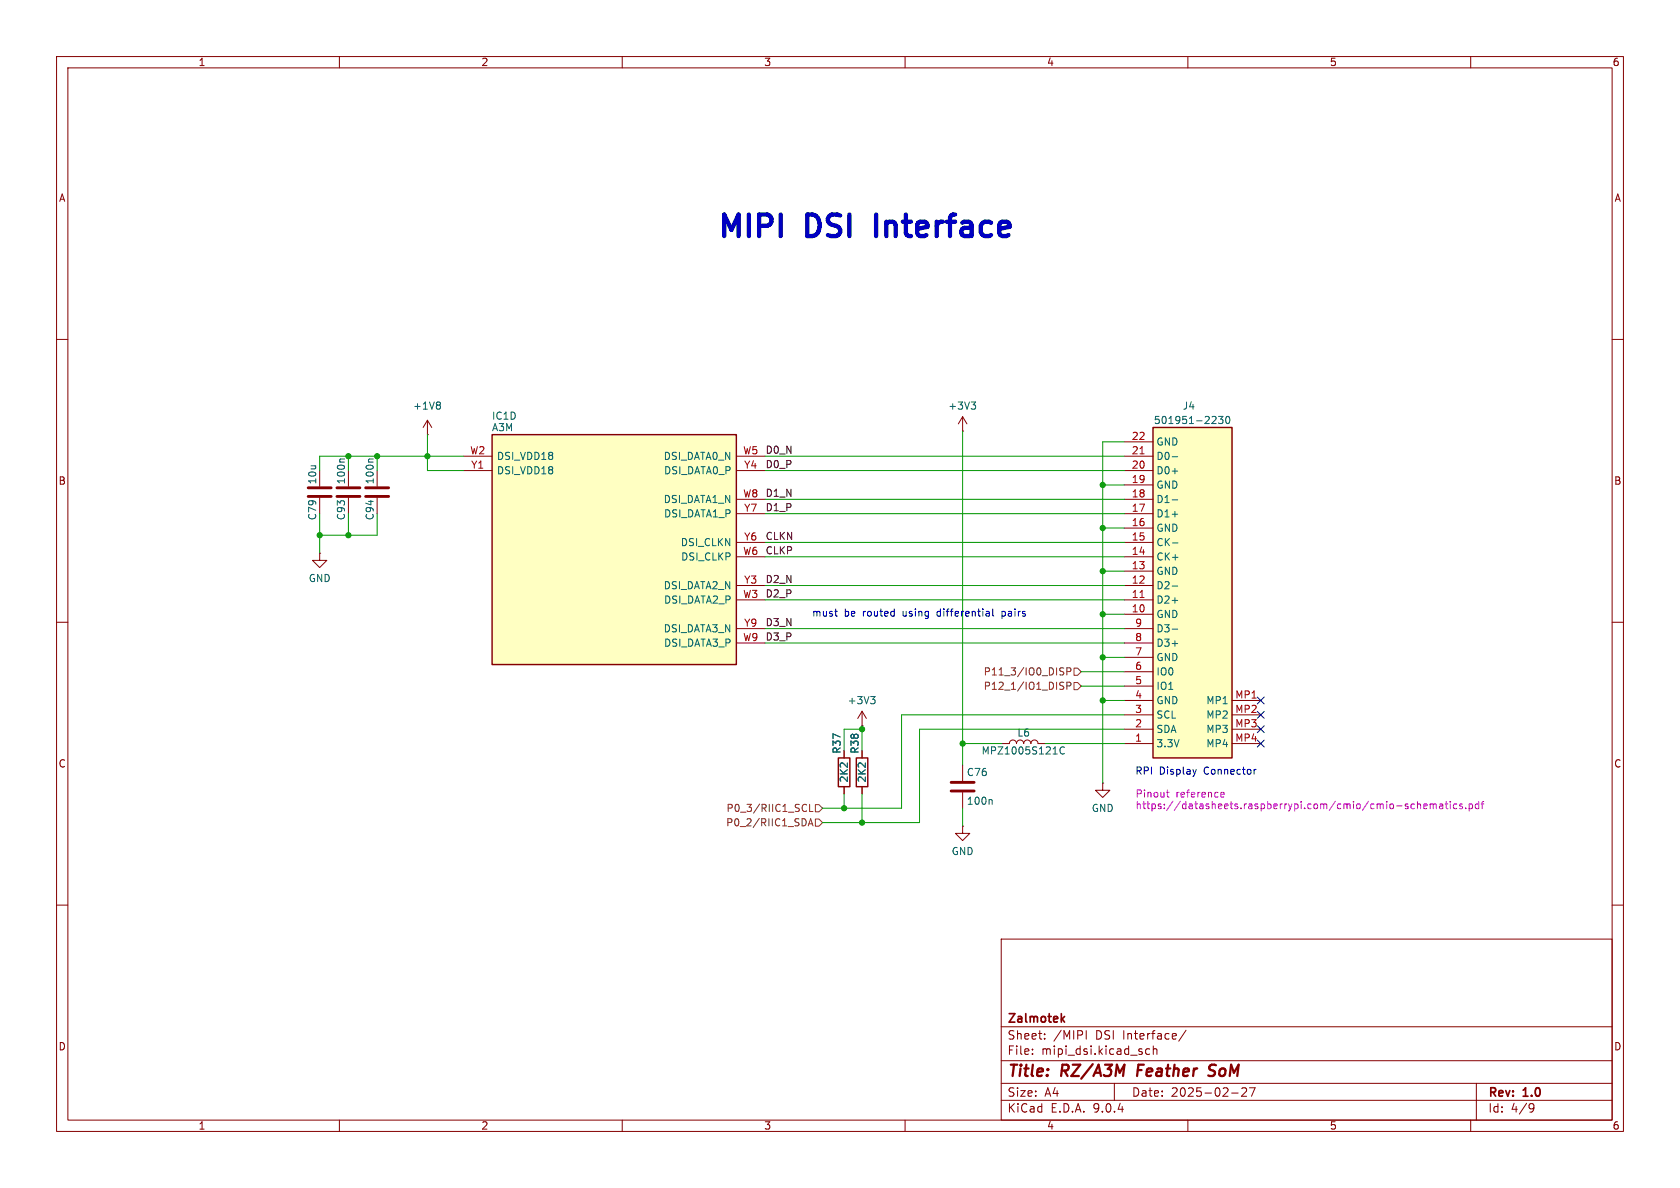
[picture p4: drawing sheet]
<svg xmlns="http://www.w3.org/2000/svg" width="297mm" height="210mm" viewBox="0 0 297 210" stroke-linecap="round" stroke-linejoin="round" font-family="sans-serif">
<g fill="none" stroke="#840000" stroke-width=".18">
<path d="M10 10h277v190h-277zM12 12h273v186h-273zM60 10v2M110 10v2M160 10v2M210 10v2M260 10v2M10 60h2M170.2 76.2h.1M170.2 73.7v2.5M170.2 73.7l-.8 1.2M170.2 73.7l.7 1.2"/>
<path d="M285 60h2M56.5 97.8v1.3h1.3l-1.3 1.2-1.3-1.2h1.3M56.5 97.8h.1M66.7 88v2.8M10 110h2M285 110h2M170.2 135.3v2.7M177.2 131.4h1.2a.64 .64 0 0 1 .7-.6 .64 .64 0 0 1 .6 .6 .64 .64 0 0 1 .6-.6 .64 .64 0 0 1 .7 .6 .64 .64 0 0 1 .6-.6 .64 .64 0 0 1 .6 .6 .64 .64 0 0 1 .7-.6 .64 .64 0 0 1 .6 .6h1.3M194.9 138.4v1.3h1.3l-1.3 1.3-1.2-1.3h1.2M194.9 138.4h.1M170.2 146.1v1.2h1.2l-1.2 1.3-1.3-1.3h1.3M170.2 146.1h.1"/>
<path d="M170.2 140.1v2.8M10 160h2M177 166h108v32h-108zM285 160h2M60 198v2M110 198v2M160 198v2M177 194.5h108M177 191.5h108M177 187.5h108M177 181.5h108M182.5 186.3v.1"/>
<path d="M182.5 185.5v.1M184.7 183.6v.1M184.7 182.8v.1M192 182.2v1.5M197 191.5v3M203.2 185.5l-.4-.1-.3 .3v.4l.2 .2h.5M203.9 185.5l.2-.1 .4 .1v.9M203.9 184.9v1.5M209.7 182.1l-1.3 2M210 198v2M217.7 193.2h1.2M219.5 192.4l.6-.1 .2 .1 .1 .3-.9 1.1h.9"/>
<path d="M220.9 192.3h1l-.7 1.5M260 198v2M261 191.5v6.5M270.6 195.1l.5 .1a.99 .99 0 0 1-.4 1.4h-.2M271.2 195.7l-.3 .3h-.3"/>
</g>
<path d="M201.3 188.2l-.3 2M214.7 190a.85 .85 0 0 1-1.1 .1M214.7 188.2l-.7 .1a.46 .46 0 0 0-.2 .5 .46 .46 0 0 0 .3 .4l.5 .2" fill="none" stroke="#840000" stroke-width=".4"/>
<path d="M188.2 179.7l-.6 .6M187.8 180.1l.4 .6" fill="none" stroke="#840000" stroke-width=".3"/>
<path d="M64.6 86.2h4.1M64.6 87.8h4.1M168.1 138.3h4.1M168.1 139.8h4.1" fill="none" stroke="#840000" stroke-width=".51"/>
<path d="M171.7 71.1h.8l-.4 .4M172.2 71.5l.3 .3v.3l-.3 .2M66 81.1h-.7l-.2 .2M188.2 132.1a.6 .6 0 0 0-.9 .5 .6 .6 0 0 0 .6 .7l.3-.1M175.2 141.3l.2 .2v.7" fill="none" stroke="#006464" stroke-width=".18"/>
<path d="M203.8 75.6h14v58.4h-14z" fill="#ffffc2"/>
<path d="M203.8 75.6h14v58.4h-14zM148.2 134h2v5.1h-2zM151.4 134h2v5.1h-2z" fill="none" stroke="#840000" stroke-width=".25"/>
<g fill="none" stroke="#840000" stroke-width=".18">
<path d="M75.6 76.8h.1M75.6 74.3l-.8 1.3M75.6 74.3l.7 1.3M75.6 74.3v2.5M198.8 78.1h5M198.8 98.4h5M198.8 95.9h5M198.8 93.3h5M198.8 90.8h5M198.8 88.3h5M198.8 85.7h5M198.8 83.2h5"/>
<path d="M198.8 80.6h5M198.8 118.7h5M198.8 116.2h5M198.8 113.7h5M198.8 111.1h5M198.8 108.6h5M198.8 106h5M198.8 103.5h5M198.8 101h5M149.2 132.7v1.3M149.2 139.1v1.2M152.4 128.3h.1"/>
<path d="M152.4 125.7v2.6M152.4 132.7v1.3M152.4 139.1v1.2M152.4 125.7l-.8 1.3M152.4 125.7l.8 1.3M198.8 131.4h5M198.8 128.9h5M198.8 126.4h5M198.8 123.8h5M198.8 121.3h5M217.8 131.4h5.1M217.8 128.9h5.1"/>
<path d="M217.8 126.4h5.1M217.8 123.8h5.1"/>
</g>
<g fill="none" stroke="#006464" stroke-width=".18">
<path d="M77.6 71.1l.3 .2-.3 .3 .3 .3v.2l-.3 .2M214.8 73.6l.2 .2-.1 .3-.7 .8h.8M215.4 73.6h.8l-.4 .5 .3 .1v.6l-.1 .1-.6-.1M216.8 73.7l.2-.1a.68 .68 0 0 1 .4 .6 .68 .68 0 0 1-.4 .7l-.2-.1-.1-.4zM207.2 90.9h1M207.2 88.4h1M207.2 83.3h1M207.2 80.7h1M207.3 96h1M207.2 113.8h1M207.2 111.2h1M207.2 106.1h1"/>
<path d="M207.2 103.6h1M153.9 123.1h.8l-.4 .5M154.5 123.6l.2 .3v.3l-.2 .2"/>
</g>
<path d="M201.5 80.2h.8M201.5 105.6h.8" fill="none" stroke="#a90000" stroke-width=".18"/>
<path d="M87 76.8h43.2v40.7h-43.2z" fill="#ffffc2"/>
<path d="M87 76.8h43.2v40.7h-43.2z" fill="none" stroke="#840000" stroke-width=".25"/>
<g fill="none" stroke="#840000" stroke-width=".18">
<path d="M56.5 88v2.8M61.6 88v2.8M81.9 80.6h5.1M81.9 83.2h5.1M130.2 80.6h5.1M130.2 83.2h5.1M130.2 88.3h5.1M130.2 90.8h5.1M130.2 95.9h5.1M130.2 98.4h5.1M130.2 103.5h5.1M130.2 106h5.1"/>
<path d="M130.2 111.1h5.1M130.2 113.7h5.1M149.2 132.7v1.3M149.2 139.1v1.2M152.4 132.7v1.3M152.4 139.1v1.2"/>
</g>
<path d="M54.5 86.2h4M54.5 87.8h4M59.6 86.2h4M59.6 87.8h4" fill="none" stroke="#840000" stroke-width=".51"/>
<path d="M60.9 81.1h-.7l-.1 .2" fill="none" stroke="#006464" stroke-width=".18"/>
<g fill="none" stroke="#725600" stroke-width=".18">
<path d="M187.8 118.7l.3 .3-.3 .3M187.9 118.1h.2M188.6 118.7h.6l.1-.2v-.3l-.7-.1v1.2M189.9 118.1h.6l.6 .6-.6 .7h-.6zM187.8 121.3l.3 .2-.3 .4M187.9 120.6l.2 .1M188.6 121.3l.6-.1 .1-.2v-.3l-.7-.1v1.3M189.9 120.7h.6l.6 .6-.6 .6h-.6zM142.3 142.2l.3 .1M142.6 143.3l-.3 .2M142.9 146l.4-1.3 .4 1.3M143 145.6h.6"/>
<path d="M143.1 142.2v1.3h.6M144.1 142.2h.7l.6 .7-.6 .6h-.7zM144.1 144.8h.7l.6 .6-.6 .7h-.7z"/>
</g>
<g fill="none" stroke="#009600" stroke-width=".18">
<path d="M75.6 76.8v6.4h6.3M170.2 76.2v59.1M198.8 78.1h-3.9v60.3M56.5 90.8v7M61.6 80.6v2.6M61.6 90.8v3.8M66.7 90.8v3.8h-10.2M66.7 80.6v2.6M81.9 80.6h-25.4v2.6M135.3 98.4h63.5M135.3 95.9h63.5M135.3 90.8h63.5"/>
<path d="M135.3 80.6h63.5M135.3 83.2h63.5M135.3 88.3h63.5M194.9 93.3h3.9M194.9 85.7h3.9M135.3 113.7h63.5M135.3 103.5h63.5M135.3 106h63.5M135.3 111.1h63.5M191.1 118.7h7.7M194.9 101h3.9M194.9 116.2h3.9"/>
<path d="M194.9 108.6h3.9M152.4 128.9h-3.2v3.8M152.4 128.3v4.4M170.2 131.4h7M184.8 131.4h14M191.1 121.3h7.7M194.9 123.8h3.9M198.8 126.4h-39.4v16.5h-14M198.8 128.9h-36.2v16.5h-17.2M149.2 140.3v2.6M152.4 140.3v5.1M170.2 142.9v3.2"/>
</g>
<path d="M222.3 123.2l1.2 1.2M222.3 130.8l1.2 1.3M222.3 125.8l1.2 1.2M222.3 128.3l1.2 1.2M223.5 123.2l-1.2 1.2M223.5 130.8l-1.2 1.3M223.5 125.8l-1.2 1.2M223.5 128.3l-1.2 1.2" fill="none" stroke="#000084" stroke-width=".18"/>
<path d="M147.6 108.1h.4M147.8 108.9h.2M174.7 108.1l.2 .1v.7M174.9 108.9h-.4M174.9 108.4h-.4M175.5 107.6v1.1l.2 .2M177.1 108.1v1.2M177.1 108.9h.2M177.3 108.1h-.2M211.5 136l-.3 .9M222.1 136l-.4 .2" fill="none" stroke="#0000c2" stroke-width=".18"/>
<g fill="none" stroke="#c200c2" stroke-width=".18">
<path d="M206.4 139.6v1.1l.3 .2M206.2 140.1h.5M215.9 140.1h.3l.2 .3-.6 .1M215.9 140.9h.5M250 142.2l-.3-.1-.3 .3 .2 .5h.4M250.6 142.2l.2-.1 .3 .1v.8M250.6 141.7v1.3M251.7 142.5l.6-.1-.1-.2-.3-.1-.2 .2v.6h.5M252.8 142.2l.4-.1 .2 .2M252.8 142.1v.9M253.4 142.3l.2-.2 .3 .1v.8M253.4 142.3v.7"/>
<path d="M254.5 142.2h.5l.1 .8M255.1 142.4l-.5 .1-.1 .2 .1 .3 .5-.1M255.5 142.1h.5M255.7 141.7v1.1l.3 .2M256.4 141.7v.1M256.4 142.1v.9M257.5 142.2l-.3-.1-.3 .3 .2 .5h.4M258.5 142.2l-.3-.1-.2 .2 .1 .2 .4 .1v.3h-.5M259.1 142.8v.2M259.7 142.2l.4-.1 .2 .3-.1 .5h-.5M259.7 142.1v1.3M261.4 142.2l-.3-.1-.3 .3 .1 .5h.5"/>
<path d="M261.4 141.7v1.3M261.8 142.1h.5M262.3 141.7l-.3 .2v1.1"/>
</g>
<g fill="#009600" stroke="#009600" stroke-width=".18">
<circle cx="152.4" cy="128.9" r=".46"/>
<circle cx="194.9" cy="123.8" r=".46"/>
<circle cx="149.2" cy="142.9" r=".46"/>
<circle cx="194.9" cy="116.2" r=".46"/>
<circle cx="152.4" cy="145.4" r=".46"/>
<circle cx="170.2" cy="131.4" r=".46"/>
<circle cx="194.9" cy="108.6" r=".46"/>
<circle cx="194.9" cy="93.3" r=".46"/>
<circle cx="194.9" cy="101" r=".46"/>
<circle cx="194.9" cy="85.7" r=".46"/>
<circle cx="61.6" cy="94.6" r=".46"/>
<circle cx="75.6" cy="80.6" r=".46"/>
<circle cx="66.7" cy="80.6" r=".46"/>
<circle cx="61.6" cy="80.6" r=".46"/>
<circle cx="56.5" cy="94.6" r=".46"/>
</g>
<g font-size="5.3" fill="#0000c2">
<text x="126.4" y="43.1">MIPI</text>
<text x="142.6" y="43.1">DSI</text>
<text x="156.3" y="43.1">Interface</text>
</g>
<g font-size="2.8" fill="#840000">
<text x="178" y="190.9">Title:</text>
<text x="187.7" y="190.9">RZ/A3M</text>
<text x="201.9" y="190.9">Feather</text>
<text x="215.4" y="190.9">SoM</text>
</g>
<g font-size="2.1" fill="#840000">
<text x="178" y="184">Sheet:</text>
<text x="178" y="181.2">Zalmotek</text>
<text x="186.2" y="184">/MIPI</text>
<text x="193.7" y="184">DSI Interface/</text>
<text x="178" y="186.7">File:</text>
<text x="184.1" y="186.7">mipi_dsi.kicad_sch</text>
<text x="178" y="196.9">KiCad</text>
<text x="178" y="194.1">Size:</text>
<text x="184.7" y="194.1">A4</text>
<text x="185.7" y="196.9">E.D.A.</text>
<text x="193.3" y="196.9">9.0.4</text>
<text x="200" y="194.1">Date:</text>
<text x="207" y="194.1">2025-02-27</text>
<text x="263" y="194.3">Rev:</text>
<text x="263" y="196.9">Id:</text>
<text x="267.1" y="196.9">4/9</text>
<text x="269.4" y="194.3">1.0</text>
</g>
<g font-size="1.8" fill="#840000">
<text x="35" y="11.9">1</text>
<text x="85" y="11.9">2</text>
<text x="135" y="11.9">3</text>
<text x="185" y="11.9">4</text>
<text x="235" y="11.9">5</text>
<text x="285" y="11.9">6</text>
<text x="10.3" y="35.9">A</text>
<text x="285.3" y="35.9">A</text>
<text x="10.3" y="85.9">B</text>
<text x="285.3" y="85.9">B</text>
<text x="10.3" y="135.9">C</text>
<text x="285.3" y="135.9">C</text>
<text x="10.3" y="185.9">D</text>
<text x="285.3" y="185.9">D</text>
<text x="35" y="199.9">1</text>
<text x="85" y="199.9">2</text>
<text x="135" y="199.9">3</text>
<text x="185" y="199.9">4</text>
<text x="235" y="199.9">5</text>
<text x="285" y="199.9">6</text>
</g>
<g font-size="1.8" fill="#006464">
<text x="72.9" y="72.6">+1V8</text>
<text x="86.9" y="74.4">IC1D</text>
<text x="86.9" y="76.4">A3M</text>
<text x="167.5" y="72.6">+3V3</text>
<text x="203.9" y="75.2">501951-2230</text>
<text x="209" y="72.6">J4</text>
<text x="87.8" y="81.5">DSI_VDD18</text>
<text x="117.2" y="81.5">DSI_DATA0_N</text>
<text x="204.3" y="81.5">D0-</text>
<text x="204.3" y="79">GND</text>
<text x="56.1" y="85.7" transform="rotate(-90 56.1 85.7)">10u</text>
<text x="61.2" y="85.7" transform="rotate(-90 61.2 85.7)">100n</text>
<text x="66.3" y="85.7" transform="rotate(-90 66.3 85.7)">100n</text>
<text x="87.8" y="84">DSI_VDD18</text>
<text x="117.2" y="89.1">DSI_DATA1_N</text>
<text x="117.3" y="84">DSI_DATA0_P</text>
<text x="204.3" y="89.1">D1-</text>
<text x="204.3" y="86.6">GND</text>
<text x="204.3" y="84">D0+</text>
<text x="56.1" y="92.1" transform="rotate(-90 56.1 92.1)">C79</text>
<text x="61.2" y="92.1" transform="rotate(-90 61.2 92.1)">C93</text>
<text x="66.3" y="92.1" transform="rotate(-90 66.3 92.1)">C94</text>
<text x="117.3" y="91.7">DSI_DATA1_P</text>
<text x="204.3" y="94.2">GND</text>
<text x="204.3" y="91.7">D1+</text>
<text x="120.3" y="96.7">DSI_CLKN</text>
<text x="120.3" y="99.3">DSI_CLKP</text>
<text x="204.3" y="101.8">GND</text>
<text x="204.3" y="99.3">CK+</text>
<text x="204.3" y="96.7">CK-</text>
<text x="54.5" y="103.1">GND</text>
<text x="117.2" y="104.4">DSI_DATA2_N</text>
<text x="117.3" y="106.9">DSI_DATA2_P</text>
<text x="204.3" y="106.9">D2+</text>
<text x="204.3" y="104.4">D2-</text>
<text x="117.2" y="112">DSI_DATA3_N</text>
<text x="204.3" y="112">D3-</text>
<text x="204.3" y="109.4">GND</text>
<text x="117.3" y="114.5">DSI_DATA3_P</text>
<text x="204.3" y="119.6">IO0</text>
<text x="204.3" y="117.1">GND</text>
<text x="204.3" y="114.5">D3+</text>
<text x="149.8" y="124.7">+3V3</text>
<text x="204.3" y="124.7">GND</text>
<text x="204.3" y="122.1">IO1</text>
<text x="213.2" y="124.7">MP1</text>
<text x="179.8" y="130.4">L6</text>
<text x="204.3" y="129.8">SDA</text>
<text x="204.3" y="127.2">SCL</text>
<text x="213.2" y="129.8">MP3</text>
<text x="213.2" y="127.2">MP2</text>
<text x="148.8" y="133.3" transform="rotate(-90 148.8 133.3)">R37</text>
<text x="152" y="133.3" transform="rotate(-90 152 133.3)">R38</text>
<text x="170.8" y="137.4">C76</text>
<text x="173.4" y="133.6">MPZ1005S121C</text>
<text x="204.3" y="132.3">3.3V</text>
<text x="213.2" y="132.3">MP4</text>
<text x="150.1" y="138.4" transform="rotate(-90 150.1 138.4)">2K2</text>
<text x="153.3" y="138.4" transform="rotate(-90 153.3 138.4)">2K2</text>
<text x="170.8" y="142.5">100n</text>
<text x="192.9" y="143.7">GND</text>
<text x="168.1" y="151.4">GND</text>
</g>
<g font-size="1.8" fill="#a90000">
<text x="200" y="77.9">22</text>
<text x="83" y="80.4">W2</text>
<text x="83.2" y="82.9">Y1</text>
<text x="131.3" y="80.4">W5</text>
<text x="131.5" y="82.9">Y4</text>
<text x="200" y="82.9">20</text>
<text x="200" y="80.4">21</text>
<text x="131.3" y="88">W8</text>
<text x="200" y="88">18</text>
<text x="200" y="85.5">19</text>
<text x="131.5" y="90.6">Y7</text>
<text x="131.5" y="95.6">Y6</text>
<text x="200" y="95.6">15</text>
<text x="200" y="93.1">16</text>
<text x="200" y="90.6">17</text>
<text x="131.3" y="98.2">W6</text>
<text x="200" y="100.7">13</text>
<text x="200" y="98.2">14</text>
<text x="131.3" y="105.8">W3</text>
<text x="131.5" y="103.3">Y3</text>
<text x="200" y="105.8">11</text>
<text x="200" y="103.3">12</text>
<text x="131.3" y="113.4">W9</text>
<text x="131.5" y="110.9">Y9</text>
<text x="200" y="108.3">10</text>
<text x="200.6" y="113.4">8</text>
<text x="200.6" y="110.9">9</text>
<text x="200.6" y="118.5">6</text>
<text x="200.6" y="116">7</text>
<text x="200.6" y="123.6">4</text>
<text x="200.6" y="121">5</text>
<text x="218.3" y="123.6">MP1</text>
<text x="200.6" y="131.2">1</text>
<text x="200.6" y="128.7">2</text>
<text x="200.6" y="126.1">3</text>
<text x="218.3" y="131.2">MP4</text>
<text x="218.3" y="128.7">MP3</text>
<text x="218.3" y="126.1">MP2</text>
</g>
<g font-size="1.8" fill="#0f0f0f">
<text x="135.3" y="80.3">D0_N</text>
<text x="135.3" y="82.8">D0_P</text>
<text x="135.3" y="87.9">D1_N</text>
<text x="135.3" y="90.5">D1_P</text>
<text x="135.3" y="95.5">CLKN</text>
<text x="135.3" y="98.1">CLKP</text>
<text x="135.3" y="105.7">D2_P</text>
<text x="135.3" y="103.2">D2_N</text>
<text x="135.3" y="113.3">D3_P</text>
<text x="135.3" y="110.8">D3_N</text>
</g>
<g font-size="1.8" fill="#0000c2">
<text x="143.5" y="109.2">must</text>
<text x="149.2" y="109.2">be</text>
<text x="152.6" y="109.2">routed</text>
<text x="159.9" y="109.2">using</text>
<text x="166.1" y="109.2">differential</text>
<text x="177.7" y="109.2">pairs</text>
<text x="200.6" y="137.1">RPI</text>
<text x="204.9" y="137.1">Display</text>
<text x="212.9" y="137.1">Connector</text>
</g>
<g font-size="1.8" fill="#725600">
<text x="173.8" y="119.6">P11_3/IO0_DISP</text>
<text x="173.8" y="122.1">P12_1/IO1_DISP</text>
<text x="128.3" y="143.7">P0_3/RIIC1_SCL</text>
<text x="128.3" y="146.3">P0_2/RIIC1_SDA</text>
</g>
<g font-size="1.8" fill="#c200c2">
<text x="200.7" y="141.2">Pinout</text>
<text x="200.7" y="143.2">https://datasheets.raspberrypi.com/cmio/cmio-schematics.pdf</text>
<text x="207.9" y="141.2">reference</text>
</g>
</svg>
